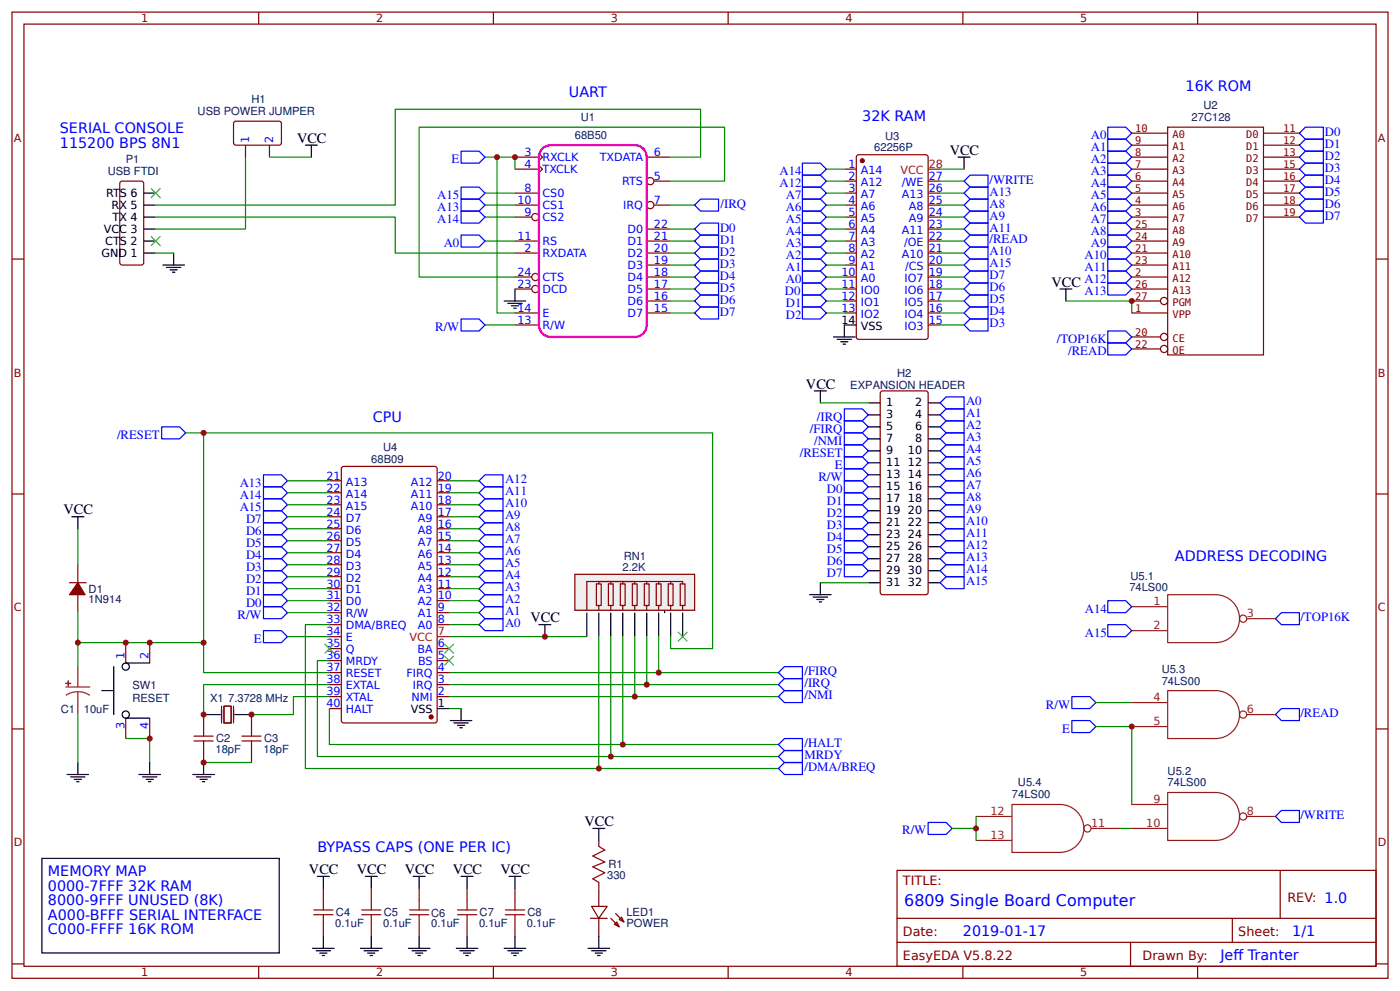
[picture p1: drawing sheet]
<svg xmlns="http://www.w3.org/2000/svg" width="309mm" height="219mm" viewBox="0 0 309 219" stroke-linecap="round" stroke-linejoin="round" font-family="sans-serif">
<g fill="none" stroke="#800" stroke-width=".26">
<path d="M2.6 2.7h304.1v213.2h-304.1zM5.3 5.3h298.7v208h-298.7zM57.1 2.7v2.6M109 2.7v2.6M160.9 2.7v2.6M212.7 2.7v2.6M264.6 2.7v2.6M113.8 34.7h5.3M113.8 37.3h5.3M119.1 33.9l.8 .8-.8 .8M119.1 36.5l.8 .8-.8 .8M142.9 34.7h5.3"/>
<path d="M144.5 40h3.7M186.5 37.3h2.7M186.5 40h2.7M189.2 34.4l.5-.2h14.8l.5 .2 .1 40-.3 .4-15.1 .1-.5-.3zM205.1 40h2.6M2.6 57.2h2.7M113.8 55.9h5.3M113.8 45.3h5.3M113.8 42.6h5.3M113.8 47.9h3.7M113.8 53.2h5.3M142.9 55.9h5.3"/>
<path d="M142.9 53.2h5.3M142.9 58.5h5.3M142.9 50.6h5.3M144.5 45.3h3.7M186.5 55.9h2.7M186.5 45.3h2.7M186.5 42.6h2.7M186.5 47.9h2.7M186.5 53.2h2.7M186.5 58.5h2.7M186.5 50.6h2.7M205.1 55.9h2.6"/>
<path d="M205.1 45.3h2.6M205.1 42.6h2.6M205.1 47.9h2.6M205.1 53.2h2.6M205.1 58.5h2.6M205.1 50.6h2.6M304 57.2h2.7M113.8 71.7h5.3M113.8 69.1h5.3M113.8 63.8h3.7M113.8 61.1h3.7M142.9 69.1h5.3"/>
<path d="M142.9 66.4h5.3M142.9 63.8h5.3M142.9 61.1h5.3M186.5 69.1h2.7M186.5 66.4h2.7M186.5 63.8h2.7M186.5 61.1h2.7M205.1 71.7h2.6M205.1 69.1h2.6M205.1 66.4h2.6M205.1 63.8h2.6M205.1 61.1h2.6"/>
<path d="M2.6 109h2.7M72.8 119.4h2.6M72.8 116.7h2.6M72.8 114.1h2.6M72.8 111.4h2.6M72.8 108.8h2.6M72.8 106.1h2.6M75.5 103.2l.4-.3h20.1l.5 .3 .1 55.8-.3 .5-20.4 .1-.4-.3zM96.6 119.4h2.6M96.6 116.7h2.6M96.6 114.1h2.6M96.6 111.4h2.6"/>
<path d="M96.6 108.8h2.6M96.6 106.1h2.6M304 109h2.7M72.8 137.9h2.6M72.8 135.2h2.6M72.8 132.6h2.6M72.8 129.9h2.6M72.8 127.3h2.6M72.8 124.6h2.6M72.8 122h2.6M96.6 137.9h2.6M96.6 135.2h2.6"/>
<path d="M96.6 132.6h2.6M96.6 129.9h2.6M96.6 127.3h2.6M96.6 124.6h2.6M96.6 122h2.6M45 157.7v2.7M48.9 155.9v3.7M49.5 155.9h1.6v3.7h-1.6zM51.6 155.9v3.7M55.6 157.7v2.7M72.8 153.7h2.6M72.8 151.1h2.6"/>
<path d="M72.8 148.5h2.6M72.8 145.8h2.6M72.8 143.2h2.6M72.8 140.5h2.6M72.8 156.4h2.6M96.6 153.7h2.6M96.6 151.1h2.6M96.6 148.5h2.6M96.6 145.8h2.6M96.6 143.2h2.6M2.6 160.9h2.7M45 165.7v2.6"/>
<path d="M55.6 165.7v2.6M304 160.9h2.7M198.2 192.1h105.8v21.2h-105.8zM282.8 192.1v10.6M2.6 212.8h2.7M57.1 213.3v2.6M109 213.3v2.6M160.9 213.3v2.6M198.2 202.7h105.8M198.2 208h105.8M212.7 213.3v2.6M249.8 208v5.3"/>
<path d="M264.6 213.3v2.6M272.3 202.7v5.3M304 212.8h2.7"/>
<circle cx="143.7" cy="40" r=".79"/>
<circle cx="118.3" cy="47.9" r=".79"/>
<circle cx="143.7" cy="45.3" r=".79"/>
<circle cx="118.3" cy="61.1" r=".79"/>
<circle cx="118.3" cy="63.8" r=".79"/>
</g>
<g fill="#800" stroke="#800" stroke-width=".26">
<circle cx="95.2" cy="158.2" r=".4"/>
<circle cx="190.5" cy="35.5" r=".4"/>
</g>
<path d="M186.5 71.7h2.7M22.5 152.4h2.6M25.1 147.1v10.6M45 157.7h3.7M51.9 157.7h3.7M96.6 156.4h2.6" fill="none" stroke="#000" stroke-width=".26"/>
<path d="M205.1 37.3h2.6M96.6 140.5h2.6" fill="none" stroke="#f00" stroke-width=".26"/>
<path d="M120.1 32.6l1-.5 .6-.1h18.5a2.64 2.64 0 0 1 2.7 2.7v37a2.64 2.64 0 0 1-2.7 2.7h-18.5a2.64 2.64 0 0 1-2.6-2.7v-37a2.64 2.64 0 0 1 1-2.1z" fill="none" stroke="#f0f" stroke-width=".53"/>
<g fill="none" stroke="#840000" stroke-width=".26">
<path d="M250 40h8M250 37.3h8M250 34.7h8M250 32h8M250 29.4h8M258 28.1h21.1v50.2h-21.1zM279.1 40h8M279.1 37.3h8M279.1 34.7h8M279.1 32h8M279.1 29.4h8M250 47.9h8"/>
<path d="M250 45.3h8M250 42.6h8M250 55.9h8M250 58.5h8M250 53.2h8M250 50.6h8M279.1 47.9h8M279.1 45.3h8M279.1 42.6h8M250 69.1h8M250 61.1h8M250 74.4h6.4"/>
<path d="M250 77h6.4M250 63.8h8M250 66.4h6.4"/>
<circle cx="257.2" cy="74.4" r=".79"/>
<circle cx="257.2" cy="66.4" r=".79"/>
<circle cx="257.2" cy="77" r=".79"/>
</g>
<g fill="none" stroke="#8d2323" stroke-width=".26">
<path d="M250 133.9h8M250 139.2h8M258 131.3h10.6a5.3 5.3 0 0 1 5.2 5.3 5.3 5.3 0 0 1-5.2 5.2h-10.6zM275.4 136.6h6.4M250 155.1h8M258 152.4h10.6a5.3 5.3 0 0 1 5.2 5.3 5.3 5.3 0 0 1-5.2 5.3h-10.6zM275.4 157.7h6.4M223.6 177.6h10.6a5.3 5.3 0 0 1 5.2 5.3 5.3 5.3 0 0 1-5.2 5.2h-10.6zM250 177.6h8M250 160.4h8M258 174.9h10.6a5.3 5.3 0 0 1 5.2 5.3 5.3 5.3 0 0 1-5.2 5.3h-10.6zM215.6 180.2h8"/>
<path d="M215.6 185.5h8M241 182.9h6.4M250 182.9h8M275.4 180.2h6.4"/>
<circle cx="274.6" cy="136.6" r=".79"/>
<circle cx="274.6" cy="157.7" r=".79"/>
<circle cx="240.2" cy="182.9" r=".79"/>
<circle cx="274.6" cy="180.2" r=".79"/>
</g>
<path d="M42.9 162.5h4.2M42.9 163.5h4.2M45 160.4v2.1M45 163.5v2.2M53.4 162.5h4.3M53.4 163.5h4.3M55.6 160.4v2.1M55.6 163.5v2.2" fill="none" stroke="#a00000" stroke-width=".26"/>
<g fill="#fff" stroke="#000" stroke-width=".26">
<circle cx="27.8" cy="157.7" r=".79"/>
<circle cx="27.8" cy="147.1" r=".79"/>
</g>
<g fill="none" stroke="#800" stroke-width=".26">
<path d="M51.7 27l.4-.3 9.8 .1 .3 .5-.1 4.5-.5 .2h-9.7l-.3-.5zM54.2 32v2.7M59.5 32v2.7M26.7 40.1l4.5-.1 .5 .2v.3v17.5v.2l-.5 .3h-4.2l-.3-.1-.2-.4v-17.5zM194.5 86.5l.5-.2h9.5l.5 .2 .1 .3v43.9l-.1 .3-.5 .3h-9.5l-.5-.3v-.3zM15.3 128.6h3.7M17.2 124.6v4M17.2 131.3v3.9M27.8 141.8v4.5M27.8 158.5v4.5M33.1 141.8v4.5M33.1 158.5v4.5"/>
<path d="M71.4 196.1v2.6M82 196.1v2.6M92.6 196.1v2.6M103.2 196.1v2.6M113.8 196.1v2.6M132.3 185.5v1.3M132.3 194.8v5.3M71.4 204v2.7M82 204v2.7M92.6 204v2.7M103.2 204v2.7M113.8 204v2.7"/>
<path d="M130.4 202.7h3.7M130.7 200.1h3.4l-1.8 2.6zM132.3 202.7v4M134.9 202.7l1.9 1.8M135.7 204l.6-.5 .5 1zM136 201.6l1.8 1.9M136.8 203l.5-.6 .5 1.1z"/>
</g>
<g fill="none" stroke="#000" stroke-width=".26">
<path d="M67.5 32h2.6M68.8 32v2.7M211.7 34.7h2.6M213 34.7v2.6M31.7 55.9h2.7M31.7 53.2h2.7M31.7 50.6h2.7M31.7 47.9h2.7M31.7 45.3h2.7M31.7 42.6h2.7M36 58.5h4.7M36.8 59h3.2"/>
<path d="M37.6 59.6h1.6M38.4 55.9v2.6M38.1 60.1h.5M111.4 66.4h4.8M112.2 67h3.2M113 67.5h1.6M113.5 68h.5M113.8 63.8v2.6M184.1 74.4h4.8M184.9 74.9h3.2M185.7 75.4h1.6M186.3 76h.5"/>
<path d="M186.5 71.7v2.7M234.2 63.8h2.6M235.5 63.8v2.6M179.9 86.3h2.7M181.2 86.3v2.6M191.8 88.9h2.7M191.8 91.6h2.7M191.8 94.2h2.7M191.8 96.9h2.7M191.8 99.5h2.7M205.1 88.9h2.6M205.1 91.6h2.6"/>
<path d="M205.1 94.2h2.6M205.1 96.9h2.6M205.1 99.5h2.6M15.9 114.1h2.6M17.2 114.1v2.6M191.8 102.2h2.7M191.8 104.8h2.7M191.8 107.4h2.7M191.8 110.1h2.7M191.8 112.7h2.7M191.8 115.4h2.7M191.8 118h2.7"/>
<path d="M205.1 102.2h2.6M205.1 104.8h2.6M205.1 107.4h2.6M205.1 110.1h2.6M205.1 112.7h2.6M205.1 115.4h2.6M205.1 118h2.6M119.1 137.9h2.6M120.4 137.9v2.6M145.5 132.6h2.7M146.8 132.6v2.6M178.9 131.3h4.7"/>
<path d="M179.7 131.8h3.1M180.4 132.3h1.6M181 132.8h.5M181.2 128.6v2.7M191.8 120.7h2.7M191.8 123.3h2.7M191.8 126h2.7M191.8 128.6h2.7M205.1 120.7h2.6M205.1 123.3h2.6M205.1 126h2.6M205.1 128.6h2.6"/>
<path d="M27.8 146.3h5.3M27.8 158.5h5.3M99.5 159h4.7M100.3 159.6h3.2M101.9 156.4v2.6M14.8 170.9h4.8M15.6 171.5h3.2M16.4 172h1.6M16.9 172.5h.6M17.2 168.3v2.6M30.7 170.9h4.8M31.5 171.5h3.2"/>
<path d="M32.3 172h1.6M32.8 172.5h.5M33.1 168.3v2.6M42.6 170.9h4.8M43.4 171.5h3.2M44.2 172h1.6M44.7 172.5h.5M45 168.3v2.6M101.1 160.1h1.6M101.6 160.6h.5M9.3 189.5h52.4v20.8h-52.4zM70.1 193.4h2.7"/>
<path d="M71.4 193.4v2.7M80.7 193.4h2.6M82 193.4v2.7M91.3 193.4h2.6M92.6 193.4v2.7M101.9 193.4h2.6M103.2 193.4v2.7M112.4 193.4h2.7M113.8 193.4v2.7M131 182.9h2.6M132.3 182.9v2.6M69.1 209.3h4.7"/>
<path d="M69.8 209.8h3.2M70.6 210.4h1.6M71.2 210.9h.5M71.4 206.7v2.6M79.6 209.3h4.8M80.4 209.8h3.2M81.2 210.4h1.6M81.8 210.9h.5M82 206.7v2.6M90.2 209.3h4.8M91 209.8h3.2M91.8 210.4h1.6"/>
<path d="M92.3 210.9h.6M92.6 206.7v2.6M100.8 209.3h4.8M101.6 209.8h3.2M102.4 210.4h1.6M102.9 210.9h.6M103.2 206.7v2.6M111.4 209.3h4.8M112.2 209.8h3.2M113 210.4h1.6M113.5 210.9h.5M113.8 206.7v2.6"/>
<path d="M129.9 209.3h4.8M130.7 209.8h3.2M131.5 210.4h1.6M132 210.9h.6M132.3 206.7v2.6"/>
</g>
<g fill="none" stroke="#080" stroke-width=".26">
<path d="M54.2 34.7v15.9h-19.8M59.5 34.7h9.3M107.2 34.7h6.6v2.6M109.8 34.7v34.4h4M148.2 34.7h6.6v-10.6h-67.5v21.2h-52.9M182.6 37.3h3.9M182.6 40h3.9M207.7 37.3h5.3M207.7 40h5.3M34.4 47.9h52.9v8h26.5M34.4 55.9h4M107.2 53.2h6.6"/>
<path d="M107.2 47.9h6.6M107.2 45.3h6.6M107.2 42.6h6.6M148.2 55.9h5.3M148.2 50.6h5.3M148.2 53.2h5.3M148.2 58.5h5.3M182.6 55.9h3.9M182.6 50.6h3.9M182.6 53.2h3.9M182.6 47.9h3.9M182.6 45.3h3.9"/>
<path d="M182.6 42.6h3.9M182.6 58.5h3.9M207.7 55.9h5.3M207.7 50.6h5.3M207.7 53.2h5.3M207.7 47.9h5.3M207.7 45.3h5.3M207.7 42.6h5.3M207.7 58.5h5.3M107.2 71.7h6.6M148.2 63.8h5.3M148.2 69.1h5.3"/>
<path d="M148.2 66.4h5.3M148.2 61.1h5.3M182.6 63.8h3.9M182.6 69.1h3.9M182.6 66.4h3.9M182.6 61.1h3.9M207.7 63.8h5.3M207.7 71.7h5.3M207.7 69.1h5.3M207.7 66.4h5.3M207.7 61.1h5.3M235.5 66.4h14.5v2.7"/>
<path d="M41 95.5h4v46.3M181.2 88.9h10.6M17.2 116.7v7.9M63.5 106.1h9.3M63.5 108.8h9.3M63.5 111.4h9.3M63.5 114.1h9.3M63.5 116.7h9.3M63.5 119.4h9.3M99.2 106.1h6.6M99.2 108.8h6.6M99.2 111.4h6.6"/>
<path d="M99.2 114.1h6.6M99.2 116.7h6.6M99.2 119.4h6.6M17.2 135.2v11.9M63.5 132.6h9.3M63.5 122h9.3M63.5 124.6h9.3M63.5 127.3h9.3M63.5 129.9h9.3M63.5 135.2h9.3M72.8 137.9h-5.3v31.7h104.5M99.2 132.6h6.6"/>
<path d="M99.2 122h6.6M99.2 124.6h6.6M99.2 127.3h6.6M99.2 129.9h6.6M99.2 135.2h6.6M99.2 137.9h6.6M181.2 128.6h10.6M17.2 141.8h27.8v6.7h27.8M17.2 157.7v10.6M63.5 140.5h9.3M72.8 153.7h-8v4h-9.2M72.8 151.1h-27.8v6.6"/>
<path d="M72.8 145.8h-2.7v21.2h101.9M72.8 156.4v7.9h99.2M99.2 140.5h30.4M99.2 156.4h2.7M99.2 148.5h72.8M99.2 151.1h72.8M99.2 153.7h72.8M242.1 155.1h7.9M27.8 163h5.3v5.3M45 168.3h10.6M242.1 160.4h7.9v17.2M210.3 182.9h5.3"/>
<path d="M215.6 180.2v5.3M247.4 182.9h2.6"/>
</g>
<g fill="none" stroke="#00f" stroke-width=".26">
<path d="M101.9 33.4h3.9l1.4 1.3-1.4 1.3h-3.9zM177.3 38.7h3.9l1.4 1.3-1.4 1.3h-3.9zM177.3 36h3.9l1.4 1.3-1.4 1.4h-3.9zM214.3 38.7h4v2.6h-4l-1.3-1.3zM244.7 28.1h4l1.3 1.3-1.3 1.3h-4zM244.7 30.7h4l1.3 1.3-1.3 1.4h-4zM244.7 33.4h4l1.3 1.3-1.3 1.3h-4zM244.7 36h4l1.3 1.3-1.3 1.4h-4zM244.7 38.7h4l1.3 1.3-1.3 1.3h-4zM287.1 29.4l1.3-1.3h4v2.6h-4zM287.1 32l1.3-1.3h4v2.7h-4zM287.1 34.7l1.3-1.3h4v2.6h-4z"/>
<path d="M287.1 37.3l1.3-1.3h4v2.7h-4zM287.1 40l1.3-1.3h4v2.6h-4zM101.9 51.9h3.9l1.4 1.3-1.4 1.3h-3.9zM101.9 46.6h3.9l1.4 1.3-1.4 1.3h-3.9zM101.9 43.9h3.9l1.4 1.4-1.4 1.3h-3.9zM101.9 41.3h3.9l1.4 1.3-1.4 1.3h-3.9zM153.5 50.6l1.3-1.4h3.9v2.7h-3.9zM153.5 53.2l1.3-1.3h3.9v2.6h-3.9zM153.5 55.9l1.3-1.4h3.9v2.7h-3.9zM153.5 58.5l1.3-1.3h3.9v2.6h-3.9zM177.3 59.8h3.9l1.4 1.3-1.4 1.4h-3.9zM177.3 57.2h3.9l1.4 1.3-1.4 1.3h-3.9z"/>
<path d="M177.3 54.5h3.9l1.4 1.4-1.4 1.3h-3.9zM177.3 51.9h3.9l1.4 1.3-1.4 1.3h-3.9zM177.3 49.2h3.9l1.4 1.4-1.4 1.3h-3.9zM177.3 46.6h3.9l1.4 1.3-1.4 1.3h-3.9zM177.3 43.9h3.9l1.4 1.4-1.4 1.3h-3.9zM177.3 41.3h3.9l1.4 1.3-1.4 1.3h-3.9zM213 55.9l1.3-1.4h4v2.7h-4zM213 53.2l1.3-1.3h4v2.6h-4zM213 47.9l1.3-1.3h4v2.6h-4zM214.3 57.2h4v2.6h-4l-1.3-1.3zM214.3 49.2h4v2.7h-4l-1.3-1.3zM214.3 43.9h4v2.7h-4l-1.3-1.3z"/>
<path d="M214.3 41.3h4v2.6h-4l-1.3-1.3zM244.7 41.3h4l1.3 1.3-1.3 1.3h-4zM244.7 43.9h4l1.3 1.4-1.3 1.3h-4zM244.7 46.6h4l1.3 1.3-1.3 1.3h-4zM244.7 59.8h4l1.3 1.3-1.3 1.4h-4zM244.7 57.2h4l1.3 1.3-1.3 1.3h-4zM244.7 54.5h4l1.3 1.4-1.3 1.3h-4zM244.7 51.9h4l1.3 1.3-1.3 1.3h-4zM244.7 49.2h4l1.3 1.4-1.3 1.3h-4zM287.1 42.6l1.3-1.3h4v2.6h-4zM287.1 47.9l1.3-1.3h4v2.6h-4zM288.4 43.9h4v2.7h-4l-1.3-1.3z"/>
<path d="M101.9 70.4h3.9l1.4 1.3-1.4 1.4h-3.9zM153.5 61.1l1.3-1.3h3.9v2.7h-3.9zM153.5 63.8l1.3-1.3h3.9v2.6h-3.9zM153.5 66.4l1.3-1.3h3.9v2.7h-3.9zM153.5 69.1l1.3-1.3h3.9v2.6h-3.9zM177.3 62.5h3.9l1.4 1.3-1.4 1.3h-3.9zM177.3 65.1h3.9l1.4 1.3-1.4 1.4h-3.9zM177.3 67.8h3.9l1.4 1.3-1.4 1.3h-3.9zM213 71.7l1.3-1.3h4v2.7h-4zM213 69.1l1.3-1.3h4v2.6h-4zM213 63.8l1.3-1.3h4v2.6h-4zM213 61.1l1.3-1.3h4v2.7h-4z"/>
<path d="M214.3 65.1h4v2.7h-4l-1.3-1.4zM244.7 62.5h4l1.3 1.3-1.3 1.3h-4zM244.7 73.1h4l1.3 1.3-1.3 1.3h-4zM244.7 75.7h4l1.3 1.3-1.3 1.3h-4zM35.7 94.2h4l1.3 1.3-1.3 1.4h-4zM186.5 90.2h4l1.3 1.4-1.3 1.3h-4zM186.5 92.9h4l1.3 1.3-1.3 1.3h-4zM186.5 95.5h4l1.3 1.4-1.3 1.3h-4zM186.5 98.2h4l1.3 1.3-1.3 1.3h-4zM207.7 88.9l1.3-1.3h4v2.6h-4zM207.7 91.6l1.3-1.4h4v2.7h-4zM207.7 94.2l1.3-1.3h4v2.6h-4z"/>
<path d="M207.7 96.9l1.3-1.4h4v2.7h-4zM207.7 99.5l1.3-1.3h4v2.6h-4zM58.2 104.8h4l1.3 1.3-1.3 1.3h-4zM58.2 107.4h4l1.3 1.4-1.3 1.3h-4zM58.2 110.1h4l1.3 1.3-1.3 1.3h-4zM58.2 112.7h4l1.3 1.4-1.3 1.3h-4zM58.2 118h4l1.3 1.4-1.3 1.3h-4zM58.2 115.4h4l1.3 1.3-1.3 1.3h-4zM105.8 108.8l1.4-1.4h3.9v2.7h-3.9zM105.8 111.4l1.4-1.3h3.9v2.6h-3.9zM105.8 116.7l1.4-1.3h3.9v2.6h-3.9zM105.8 119.4l1.4-1.4h3.9v2.7h-3.9z"/>
<path d="M107.2 104.8h3.9v2.6h-3.9l-1.4-1.3zM107.2 112.7h3.9v2.7h-3.9l-1.4-1.3zM186.5 119.4h4l1.3 1.3-1.3 1.3h-4zM186.5 116.7h4l1.3 1.3-1.3 1.4h-4zM186.5 114.1h4l1.3 1.3-1.3 1.3h-4zM186.5 111.4h4l1.3 1.3-1.3 1.4h-4zM186.5 108.8h4l1.3 1.3-1.3 1.3h-4zM186.5 106.1h4l1.3 1.3-1.3 1.4h-4zM186.5 103.5h4l1.3 1.3-1.3 1.3h-4zM186.5 100.8h4l1.3 1.4-1.3 1.3h-4zM207.7 102.2l1.3-1.4h4v2.7h-4zM207.7 104.8l1.3-1.3h4v2.6h-4z"/>
<path d="M207.7 107.4l1.3-1.3h4v2.7h-4zM207.7 110.1l1.3-1.3h4v2.6h-4zM207.7 112.7l1.3-1.3h4v2.7h-4zM207.7 115.4l1.3-1.3h4v2.6h-4zM207.7 118l1.3-1.3h4v2.7h-4zM58.2 139.2h4l1.3 1.3-1.3 1.3h-4zM58.2 131.3h4l1.3 1.3-1.3 1.3h-4zM58.2 128.6h4l1.3 1.3-1.3 1.4h-4zM58.2 126h4l1.3 1.3-1.3 1.3h-4zM58.2 123.3h4l1.3 1.3-1.3 1.4h-4zM58.2 120.7h4l1.3 1.3-1.3 1.3h-4zM58.2 133.9h4l1.3 1.3-1.3 1.4h-4z"/>
<path d="M105.8 124.6l1.4-1.3h3.9v2.7h-3.9zM105.8 127.3l1.4-1.3h3.9v2.6h-3.9zM105.8 132.6l1.4-1.3h3.9v2.6h-3.9zM105.8 135.2l1.4-1.3h3.9v2.7h-3.9zM107.2 120.7h3.9v2.6h-3.9l-1.4-1.3zM107.2 128.6h3.9v2.7h-3.9l-1.4-1.4zM107.2 136.6h3.9v2.6h-3.9l-1.4-1.3zM186.5 124.6h4l1.3 1.4-1.3 1.3h-4zM186.5 122h4l1.3 1.3-1.3 1.3h-4zM207.7 120.7l1.3-1.3h4v2.6h-4zM207.7 123.3l1.3-1.3h4v2.6h-4zM207.7 126l1.3-1.4h4v2.7h-4z"/>
<path d="M207.7 128.6l1.3-1.3h4v2.6h-4zM244.7 132.6h4l1.3 1.3-1.3 1.3h-4zM244.7 137.9h4l1.3 1.3-1.3 1.3h-4zM283.1 135.2h4v2.7h-4l-1.3-1.3zM172 148.5l1.3-1.4h4v2.7h-4zM172 151.1l1.3-1.3h4v2.6h-4zM173.3 152.4h4v2.7h-4l-1.3-1.4zM236.8 159h4l1.3 1.4-1.3 1.3h-4zM236.8 153.7h4l1.3 1.4-1.3 1.3h-4zM281.8 157.7l1.3-1.3h4v2.6h-4zM172 164.3l1.3-1.3h4v2.7h-4zM172 167l1.3-1.3h4v2.6h-4z"/>
<path d="M173.3 168.3h4v2.6h-4l-1.3-1.3zM283.1 178.9h4v2.6h-4l-1.3-1.3zM205.1 181.5h3.9l1.3 1.4-1.3 1.3h-3.9z"/>
</g>
<g fill="#000" stroke="#3c3" stroke-width=".26">
<path d="M33.3 41.6l2.2 2.1zM35.5 41.6l-2.2 2.1z"/>
<path d="M33.3 52.1l2.2 2.2zM33.3 54.3l2.2-2.2z"/>
<path d="M71.7 142.1l2.1 2.1zM73.8 142.1l-2.1 2.1z"/>
<path d="M98.2 144.8l2.1 2.1zM100.3 144.8l-2.1 2.1z"/>
<path d="M98.2 142.1l2.1 2.1zM100.3 142.1l-2.1 2.1z"/>
</g>
<g fill="none" stroke="#a00000" stroke-width=".26">
<path d="M71.4 198.7v2.1M82 198.7v2.1M92.6 198.7v2.1M103.2 198.7v2.1M113.8 198.7v2.1M132.3 186.8l1.3 .8-2.6 1.3 2.6 1.4-2.6 1 2.6 1.3-2.6 1.4 1.3 .8M69.3 200.8h4.3M69.3 201.9h4.3M71.4 201.9v2.1M79.9 200.8h4.2M79.9 201.9h4.2M82 201.9v2.1"/>
<path d="M90.5 200.8h4.2M90.5 201.9h4.2M92.6 201.9v2.1M101.1 200.8h4.2M101.1 201.9h4.2M103.2 201.9v2.1M111.7 200.8h4.2M111.7 201.9h4.2M113.8 201.9v2.1"/>
</g>
<path d="M17.2 128.6l1.6 2.7h-3.5z" fill="#800" stroke="#800" stroke-width=".26"/>
<path d="M14.6 151.6h5.2M17.2 152.7l1.4 .2 1.2 .6M17.2 152.7l-1.4 .2-1.2 .6M17.2 147.1v4.5M17.2 152.7v5" fill="none" stroke="#8d2323" stroke-width=".26"/>
<g fill="#8d2323" stroke="#8d2323" stroke-width=".26">
<path d="M14.6 150.8l1 .1z"/>
<path d="M15.1 150.3v1.1z"/>
</g>
<path d="M127 126.8h26.5v7.9h-26.5z" fill="#efefef" stroke="#800" stroke-width=".26"/>
<path d="M129.6 135.2v5.3M132.3 135.2v5.3M134.9 135.2v5.3M137.6 135.2v5.3M140.2 135.2v5.3M142.9 135.2v5.3M145.5 135.2v5.3M148.2 135.2v5.3M150.8 135.2v5.3" fill="none" stroke="#000" stroke-width=".26"/>
<g fill="none" stroke="#800" stroke-width=".26">
<path d="M131.8 128.9h1v4.7h-1zM132.3 128.3v.6M132.3 133.6v1.1M134.4 128.9h1.1v4.7h-1.1zM134.9 128.3v.6M134.9 133.6v1.1M137.1 128.9h1v4.7h-1zM137.6 128.3v.6M137.6 133.6v1.1M139.7 128.9h1.1v4.7h-1.1zM140.2 128.3v.6M140.2 133.6v1.1"/>
<path d="M142.3 128.9h1.1v4.7h-1.1zM142.9 128.3v.6M142.9 133.6v1.1M145 128.9h1v4.7h-1zM145.5 128.3v.6M145.5 133.6v1.1M147.6 128.9h1.1v4.7h-1.1zM148.2 128.3v.6M148.2 133.6v1.1M150.3 128.9h1v4.7h-1zM150.8 128.9v-.6h-21.2v6.4M150.8 133.6v1.1"/>
</g>
<path d="M148.2 40h11.9v-11.9h-67.5v33h21.2M148.2 45.3h5.3M45 95.5h112.4v47.7h-9.2v-2.7M132.3 140.5v29.1M134.9 140.5v26.5M137.6 140.5v23.8M140.2 140.5v13.2M142.9 140.5v10.6M145.5 140.5v8" fill="none" stroke="#080" stroke-width=".26"/>
<path d="M149.8 139.5l2.1 2.1zM151.9 139.5l-2.1 2.1z" fill="#000" stroke="#3c3" stroke-width=".26"/>
<path d="M154.8 43.9h3.9v2.7h-3.9l-1.3-1.3z" fill="none" stroke="#00f" stroke-width=".26"/>
<g fill="#c00">
<circle cx="145.5" cy="148.5" r=".66"/>
<circle cx="140.2" cy="153.7" r=".66"/>
<circle cx="134.9" cy="167" r=".66"/>
<circle cx="250" cy="160.4" r=".66"/>
<circle cx="27.8" cy="141.8" r=".66"/>
<circle cx="17.2" cy="141.8" r=".66"/>
<circle cx="109.8" cy="34.7" r=".66"/>
<circle cx="45" cy="157.7" r=".66"/>
<circle cx="45" cy="168.3" r=".66"/>
<circle cx="55.6" cy="157.7" r=".66"/>
<circle cx="33.1" cy="163" r=".66"/>
<circle cx="113.8" cy="34.7" r=".66"/>
<circle cx="33.1" cy="141.8" r=".66"/>
<circle cx="250" cy="66.4" r=".66"/>
<circle cx="215.6" cy="182.9" r=".66"/>
<circle cx="132.3" cy="169.6" r=".66"/>
<circle cx="137.6" cy="164.3" r=".66"/>
<circle cx="142.9" cy="151.1" r=".66"/>
<circle cx="120.4" cy="140.5" r=".66"/>
<circle cx="45" cy="141.8" r=".66"/>
<circle cx="45" cy="95.5" r=".66"/>
</g>
<text font-size="3.5" fill="#00f" x="199.8" y="200.1">6809 Single Board Computer</text>
<g font-size="3.2" fill="#00f">
<text x="125.7" y="21.5">UART</text>
<text x="261.9" y="20.1">16K ROM</text>
<text x="13.2" y="29.4">SERIAL CONSOLE</text>
<text x="190.5" y="26.7">32K RAM</text>
<text x="13.2" y="32.6">115200 BPS 8N1</text>
<text x="82.4" y="93.1">CPU</text>
<text x="259.6" y="123.9">ADDRESS DECODING</text>
<text x="70.1" y="188.1">BYPASS CAPS (ONE PER IC)</text>
<text x="10.6" y="193.4">MEMORY MAP</text>
<text x="10.6" y="196.6">0000-7FFF 32K RAM</text>
<text x="10.6" y="199.8">8000-9FFF UNUSED (8K)</text>
<text x="10.6" y="203">A000-BFFF SERIAL INTERFACE</text>
<text x="10.6" y="206.1">C000-FFFF 16K ROM</text>
<text x="212.7" y="206.7">2019-01-17</text>
<text x="285.5" y="206.7">1/1</text>
<text x="269.6" y="212">Jef Tranter</text>
<text x="272.5" y="212">f</text>
</g>
<g font-size="3.2">
<text x="65.6" y="31.5">VCC</text>
<text x="209.8" y="34.2">VCC</text>
<text x="232.3" y="63.3">VCC</text>
<text x="178.1" y="85.8">VCC</text>
<text x="14" y="113.5">VCC</text>
<text x="117.2" y="137.3">VCC</text>
<text x="143.7" y="132.1">VCC</text>
<text x="129.1" y="182.3">VCC</text>
<text x="68.3" y="192.9">VCC</text>
<text x="78.8" y="192.9">VCC</text>
<text x="89.4" y="192.9">VCC</text>
<text x="100" y="192.9">VCC</text>
<text x="110.6" y="192.9">VCC</text>
</g>
<g font-size="2.8" fill="#00f">
<text x="292.7" y="29.9">D0</text>
<text x="241" y="30.7">A0</text>
<text x="241" y="33.4">A1</text>
<text x="292.7" y="32.6">D1</text>
<text x="292.7" y="35.2">D2</text>
<text x="99.7" y="36">E</text>
<text x="172.2" y="41.3">A12</text>
<text x="172.2" y="38.6">A14</text>
<text x="218.6" y="40.5">/WRITE</text>
<text x="241" y="36">A2</text>
<text x="241" y="38.7">A3</text>
<text x="241" y="41.3">A4</text>
<text x="292.7" y="37.9">D3</text>
<text x="292.7" y="40.5">D4</text>
<text x="96.6" y="46.6">A13</text>
<text x="96.6" y="43.9">A15</text>
<text x="159.2" y="45.8">/IRQ</text>
<text x="173.6" y="46.6">A6</text>
<text x="173.6" y="43.9">A7</text>
<text x="218.6" y="45.8">A8</text>
<text x="218.6" y="43.2">A13</text>
<text x="241" y="43.9">A5</text>
<text x="241" y="46.6">A6</text>
<text x="292.7" y="43.2">D5</text>
<text x="292.7" y="45.8">D6</text>
<text x="96.6" y="49.2">A14</text>
<text x="159.1" y="53.8">D1</text>
<text x="159.1" y="51.1">D0</text>
<text x="173.6" y="51.9">A4</text>
<text x="173.6" y="49.2">A5</text>
<text x="218.6" y="53.7">/READ</text>
<text x="218.6" y="51.1">A11</text>
<text x="218.6" y="48.5">A9</text>
<text x="241" y="49.2">A7</text>
<text x="241" y="51.9">A8</text>
<text x="292.7" y="48.5">D7</text>
<text x="98" y="54.5">A0</text>
<text x="159" y="56.4">D2</text>
<text x="159" y="59.1">D3</text>
<text x="173.6" y="59.8">A1</text>
<text x="173.6" y="57.2">A2</text>
<text x="173.6" y="54.5">A3</text>
<text x="218.6" y="59">A15</text>
<text x="218.6" y="56.4">A10</text>
<text x="239.6" y="59.8">A11</text>
<text x="239.6" y="57.2">A10</text>
<text x="241" y="54.5">A9</text>
<text x="159" y="61.7">D4</text>
<text x="159" y="64.4">D5</text>
<text x="173.4" y="65.1">D0</text>
<text x="173.6" y="62.5">A0</text>
<text x="218.6" y="64.3">D6</text>
<text x="218.6" y="61.7">D7</text>
<text x="239.6" y="65.1">A13</text>
<text x="239.6" y="62.5">A12</text>
<text x="159" y="67">D6</text>
<text x="159" y="69.7">D7</text>
<text x="173.6" y="67.8">D1</text>
<text x="173.6" y="70.4">D2</text>
<text x="218.6" y="69.6">D4</text>
<text x="218.6" y="67">D5</text>
<text x="96.1" y="73.1">R/W</text>
<text x="218.6" y="72.3">D3</text>
<text x="233.5" y="75.7">/TOP16K</text>
<text x="236" y="78.3">/READ</text>
<text x="213.4" y="89.5">A0</text>
<text x="178.9" y="95.5">/FIRQ</text>
<text x="180.5" y="92.9">/IRQ</text>
<text x="213.4" y="92.1">A1</text>
<text x="213.4" y="94.7">A2</text>
<text x="25.9" y="96.9">/RESET</text>
<text x="176.7" y="100.8">/RESET</text>
<text x="179.9" y="98.2">/NMI</text>
<text x="213.4" y="97.4">A3</text>
<text x="213.4" y="100">A4</text>
<text x="52.9" y="107.4">A13</text>
<text x="111.6" y="106.7">A12</text>
<text x="180.8" y="106.1">R/W</text>
<text x="184.4" y="103.5">E</text>
<text x="213.4" y="102.7">A5</text>
<text x="213.4" y="105.3">A6</text>
<text x="213.4" y="108">A7</text>
<text x="52.9" y="110.1">A14</text>
<text x="52.9" y="112.7">A15</text>
<text x="111.6" y="109.3">A11</text>
<text x="111.6" y="111.9">A10</text>
<text x="182.7" y="111.4">D1</text>
<text x="182.7" y="108.8">D0</text>
<text x="213.4" y="110.6">A8</text>
<text x="213.4" y="113.3">A9</text>
<text x="54.4" y="115.4">D7</text>
<text x="54.4" y="118">D6</text>
<text x="111.6" y="114.6">A9</text>
<text x="111.6" y="117.2">A8</text>
<text x="111.6" y="119.9">A7</text>
<text x="182.7" y="119.4">D4</text>
<text x="182.7" y="116.7">D3</text>
<text x="182.7" y="114.1">D2</text>
<text x="213.4" y="115.9">A10</text>
<text x="213.4" y="118.6">A11</text>
<text x="54.4" y="126">D3</text>
<text x="54.4" y="123.3">D4</text>
<text x="54.4" y="120.7">D5</text>
<text x="111.6" y="122.5">A6</text>
<text x="111.6" y="125.2">A5</text>
<text x="182.7" y="124.6">D6</text>
<text x="182.7" y="122">D5</text>
<text x="213.4" y="121.2">A12</text>
<text x="213.4" y="123.9">A13</text>
<text x="54.4" y="131.3">D1</text>
<text x="54.4" y="128.6">D2</text>
<text x="111.6" y="127.8">A4</text>
<text x="111.6" y="130.5">A3</text>
<text x="182.7" y="127.3">D7</text>
<text x="213.4" y="126.5">A14</text>
<text x="213.4" y="129.1">A15</text>
<text x="52.5" y="136.6">R/W</text>
<text x="54.4" y="133.9">D0</text>
<text x="111.6" y="133.1">A2</text>
<text x="111.6" y="135.8">A1</text>
<text x="239.7" y="135.2">A14</text>
<text x="287.3" y="137.1">/TOP16K</text>
<text x="56.1" y="141.8">E</text>
<text x="111.6" y="138.4">A0</text>
<text x="239.7" y="140.5">A15</text>
<text x="177.7" y="149">/FIRQ</text>
<text x="177.7" y="151.6">/IRQ</text>
<text x="177.7" y="154.2">/NMI</text>
<text x="231.1" y="156.4">R/W</text>
<text x="234.7" y="161.7">E</text>
<text x="287.3" y="158.3">/READ</text>
<text x="177.7" y="164.8">/HALT</text>
<text x="177.7" y="167.5">MRDY</text>
<text x="177.7" y="170.1">/DMA/BREQ</text>
<text x="199.3" y="184.2">R/W</text>
<text x="287.3" y="180.8">/WRITE</text>
</g>
<g font-size="2.8" fill="#800">
<text x="199.5" y="195.3">TITLE:</text>
<text x="284.4" y="199">REV: 1.0</text>
<text x="199.5" y="206.7">Date:</text>
<text x="273.6" y="206.7">Sheet:</text>
<text x="199.5" y="212">EasyEDA V5.8.22</text>
<text x="252.4" y="212">Drawn By:</text>
</g>
<g font-size="2.5" fill="#800">
<text x="31.2" y="4.9">1</text>
<text x="83.1" y="4.9">2</text>
<text x="134.9" y="4.9">3</text>
<text x="186.8" y="4.9">4</text>
<text x="238.7" y="4.9">5</text>
<text x="3" y="31.2">A</text>
<text x="304.4" y="31.2">A</text>
<text x="3" y="83.1">B</text>
<text x="304.4" y="83.1">B</text>
<text x="3" y="135">C</text>
<text x="304.4" y="135">C</text>
<text x="3" y="186.8">D</text>
<text x="304.4" y="186.8">D</text>
<text x="31.2" y="215.5">1</text>
<text x="83.1" y="215.5">2</text>
<text x="134.9" y="215.5">3</text>
<text x="186.8" y="215.5">4</text>
<text x="238.7" y="215.5">5</text>
</g>
<g font-size="2.5" fill="#000080">
<text x="55.6" y="22.8">H1</text>
<text x="43.7" y="25.4">USB POWER JUMPER</text>
<text x="128.3" y="26.7">U1</text>
<text x="263.3" y="26.7">27C128</text>
<text x="265.9" y="24.1">U2</text>
<text x="127" y="30.7">68B50</text>
<text x="193.1" y="33.4">62256P</text>
<text x="195.6" y="31">U3</text>
<text x="23.8" y="38.7">USB FTDI</text>
<text x="27.8" y="36">P1</text>
<text x="198.2" y="83.1">H2</text>
<text x="187.9" y="85.9">EXPANSION HEADER</text>
<text x="84.7" y="99.5">U4</text>
<text x="82" y="102.2">68B09</text>
<text x="137.5" y="126">2.2K</text>
<text x="137.8" y="123.6">RN1</text>
<text x="19.6" y="130.8">D1</text>
<text x="249.5" y="130.5">74LS00</text>
<text x="249.8" y="128.1">U5.1</text>
<text x="19.6" y="133.2">1N914</text>
<text x="256.6" y="148.5">U5.3</text>
<text x="29.2" y="154.9">RESET</text>
<text x="29.2" y="152">SW1</text>
<text x="46.4" y="154.9">X1</text>
<text x="50.4" y="154.9">7.3728 MHz</text>
<text x="256.6" y="151.1">74LS00</text>
<text x="13.4" y="157.3">C1</text>
<text x="18.5" y="157.3">10uF</text>
<text x="47.6" y="166.3">18pF</text>
<text x="47.8" y="163.9">C2</text>
<text x="58.2" y="166.3">18pF</text>
<text x="58.3" y="163.9">C3</text>
<text x="224.9" y="173.6">U5.4</text>
<text x="258" y="173.6">74LS00</text>
<text x="258" y="170.9">U5.2</text>
<text x="223.6" y="176.2">74LS00</text>
<text x="134.4" y="191.6">R1</text>
<text x="134.1" y="194">330</text>
<text x="74.2" y="202.2">C4</text>
<text x="84.8" y="202.2">C5</text>
<text x="95.3" y="202.3">C6</text>
<text x="106" y="202.2">C7</text>
<text x="116.6" y="202.2">C8</text>
<text x="138.4" y="202.3">LED1</text>
<text x="74.1" y="204.6">0.1uF</text>
<text x="84.7" y="204.6">0.1uF</text>
<text x="95.2" y="204.6">0.1uF</text>
<text x="105.8" y="204.6">0.1uF</text>
<text x="116.4" y="204.6">0.1uF</text>
<text x="138.4" y="204.6">POWER</text>
</g>
<g font-size="2.5" fill="#00f">
<text x="55" y="31.5" transform="rotate(-90 55 31.5)">1</text>
<text x="60.3" y="31.5" transform="rotate(-90 60.3 31.5)">2</text>
<text x="115.9" y="34.4">3</text>
<text x="119.9" y="35.5">RXCLK</text>
<text x="132.5" y="35.5">TXDATA</text>
<text x="144.5" y="34.4">6</text>
<text x="115.9" y="37.1">4</text>
<text x="119.9" y="38.1">TXCLK</text>
<text x="137.5" y="40.8">RTS</text>
<text x="144.5" y="39.7">5</text>
<text x="187.5" y="37.1">1</text>
<text x="187.5" y="39.7">2</text>
<text x="190.2" y="38.4">A14</text>
<text x="190.2" y="41">A12</text>
<text x="199.2" y="41">/WE</text>
<text x="205.2" y="39.7">27</text>
<text x="114.3" y="45">10</text>
<text x="115.9" y="42.4">8</text>
<text x="115.9" y="47.7">9</text>
<text x="119.9" y="43.4">CS0</text>
<text x="119.9" y="46.1">CS1</text>
<text x="137.7" y="46.1">IRQ</text>
<text x="144.5" y="45">7</text>
<text x="187.5" y="42.4">3</text>
<text x="187.5" y="45">4</text>
<text x="187.5" y="47.7">5</text>
<text x="190.2" y="43.7">A7</text>
<text x="190.2" y="46.3">A6</text>
<text x="199.2" y="43.7">A13</text>
<text x="200.8" y="46.3">A8</text>
<text x="205.2" y="47.7">24</text>
<text x="205.2" y="45">25</text>
<text x="205.2" y="42.4">26</text>
<text x="114.3" y="52.9">11</text>
<text x="119.9" y="48.7">CS2</text>
<text x="138.6" y="51.4">D0</text>
<text x="144.5" y="52.9">21</text>
<text x="144.5" y="50.3">22</text>
<text x="187.5" y="50.3">6</text>
<text x="187.5" y="52.9">7</text>
<text x="190.2" y="49">A5</text>
<text x="190.2" y="51.6">A4</text>
<text x="199.2" y="51.6">A11</text>
<text x="200.8" y="49">A9</text>
<text x="205.2" y="52.9">22</text>
<text x="205.2" y="50.3">23</text>
<text x="115.9" y="55.6">2</text>
<text x="119.9" y="56.6">RXDATA</text>
<text x="119.9" y="54">RS</text>
<text x="138.6" y="59.3">D3</text>
<text x="138.6" y="56.6">D2</text>
<text x="138.6" y="54">D1</text>
<text x="144.5" y="58.2">19</text>
<text x="144.5" y="55.6">20</text>
<text x="187.5" y="55.6">8</text>
<text x="187.5" y="58.2">9</text>
<text x="190.2" y="54.3">A3</text>
<text x="190.2" y="56.9">A2</text>
<text x="190.2" y="59.6">A1</text>
<text x="199.2" y="56.9">A10</text>
<text x="199.7" y="54.3">/OE</text>
<text x="199.9" y="59.6">/CS</text>
<text x="205.2" y="58.2">20</text>
<text x="205.2" y="55.6">21</text>
<text x="114.3" y="63.5">23</text>
<text x="114.3" y="60.9">24</text>
<text x="119.9" y="64.6">DCD</text>
<text x="119.9" y="61.9">CTS</text>
<text x="138.6" y="64.6">D5</text>
<text x="138.6" y="61.9">D4</text>
<text x="144.5" y="63.5">17</text>
<text x="144.5" y="60.9">18</text>
<text x="185.9" y="60.9">10</text>
<text x="185.9" y="63.5">11</text>
<text x="190.2" y="62.2">A0</text>
<text x="190.2" y="64.8">IO0</text>
<text x="199.8" y="64.8">IO6</text>
<text x="199.8" y="62.2">IO7</text>
<text x="205.2" y="63.5">18</text>
<text x="205.2" y="60.9">19</text>
<text x="114.3" y="71.5">13</text>
<text x="114.3" y="68.8">14</text>
<text x="119.9" y="69.9">E</text>
<text x="138.6" y="69.9">D7</text>
<text x="138.6" y="67.2">D6</text>
<text x="144.5" y="68.8">15</text>
<text x="144.5" y="66.2">16</text>
<text x="185.9" y="66.2">12</text>
<text x="185.9" y="68.8">13</text>
<text x="190.2" y="67.5">IO1</text>
<text x="190.2" y="70.1">IO2</text>
<text x="199.8" y="70.1">IO4</text>
<text x="199.8" y="67.5">IO5</text>
<text x="205.2" y="71.5">15</text>
<text x="205.2" y="68.8">16</text>
<text x="205.2" y="66.2">17</text>
<text x="119.9" y="72.5">R/W</text>
<text x="199.8" y="72.8">IO3</text>
<text x="72.1" y="105.9">21</text>
<text x="76.4" y="107.2">A13</text>
<text x="90.8" y="107.2">A12</text>
<text x="96.7" y="105.9">20</text>
<text x="72.1" y="108.5">22</text>
<text x="72.1" y="111.2">23</text>
<text x="72.1" y="113.8">24</text>
<text x="76.4" y="109.8">A14</text>
<text x="76.4" y="112.5">A15</text>
<text x="90.8" y="112.5">A10</text>
<text x="90.8" y="109.8">A11</text>
<text x="96.7" y="113.8">17</text>
<text x="96.7" y="111.2">18</text>
<text x="96.7" y="108.5">19</text>
<text x="72.1" y="116.4">25</text>
<text x="72.1" y="119.1">26</text>
<text x="76.4" y="115.1">D7</text>
<text x="76.4" y="117.8">D6</text>
<text x="92.3" y="117.8">A8</text>
<text x="92.3" y="115.1">A9</text>
<text x="96.7" y="119.1">15</text>
<text x="96.7" y="116.4">16</text>
<text x="72.1" y="121.7">27</text>
<text x="72.1" y="124.4">28</text>
<text x="76.4" y="120.4">D5</text>
<text x="76.4" y="123.1">D4</text>
<text x="76.4" y="125.7">D3</text>
<text x="92.3" y="125.7">A5</text>
<text x="92.3" y="123.1">A6</text>
<text x="92.3" y="120.4">A7</text>
<text x="96.7" y="124.4">13</text>
<text x="96.7" y="121.7">14</text>
<text x="72.1" y="127">29</text>
<text x="72.1" y="129.7">30</text>
<text x="76.4" y="128.3">D2</text>
<text x="76.4" y="131">D1</text>
<text x="92.3" y="131">A3</text>
<text x="92.3" y="128.3">A4</text>
<text x="96.7" y="129.7">11</text>
<text x="96.7" y="127">12</text>
<text x="72.1" y="132.3">31</text>
<text x="72.1" y="135">32</text>
<text x="72.1" y="137.6">33</text>
<text x="76.4" y="133.6">D0</text>
<text x="76.4" y="136.3">R/W</text>
<text x="92.3" y="136.3">A1</text>
<text x="92.3" y="133.6">A2</text>
<text x="96.7" y="137.6">8</text>
<text x="96.7" y="135">9</text>
<text x="96.7" y="132.3">10</text>
<text x="72.1" y="140.3">34</text>
<text x="72.1" y="142.9">35</text>
<text x="76.4" y="138.9">DMA/BREQ</text>
<text x="76.4" y="141.6">E</text>
<text x="92.3" y="138.9">A0</text>
<text x="96.7" y="142.9">6</text>
<text x="27.5" y="145.5" transform="rotate(-90 27.5 145.5)">1</text>
<text x="32.8" y="145.5" transform="rotate(-90 32.8 145.5)">2</text>
<text x="72.1" y="145.5">36</text>
<text x="72.1" y="148.2">37</text>
<text x="76.4" y="144.2">Q</text>
<text x="76.4" y="146.9">MRDY</text>
<text x="76.4" y="149.5">RESET</text>
<text x="89.8" y="149.5">FIRQ</text>
<text x="92.2" y="144.2">BA</text>
<text x="92.4" y="146.9">BS</text>
<text x="96.7" y="148.2">4</text>
<text x="96.7" y="145.5">5</text>
<text x="72.1" y="150.8">38</text>
<text x="72.1" y="153.5">39</text>
<text x="76.4" y="152.2">EXTAL</text>
<text x="76.4" y="154.8">XTAL</text>
<text x="90.9" y="154.8">NMI</text>
<text x="91.2" y="152.2">IRQ</text>
<text x="96.7" y="153.5">2</text>
<text x="96.7" y="150.8">3</text>
<text x="27.5" y="160.9" transform="rotate(-90 27.5 160.9)">3</text>
<text x="32.8" y="160.9" transform="rotate(-90 32.8 160.9)">4</text>
<text x="72.1" y="156.1">40</text>
<text x="76.4" y="157.5">HALT</text>
</g>
<g font-size="2.5" fill="#f00">
<text x="198.9" y="38.4">VCC</text>
<text x="205.2" y="37.1">28</text>
<text x="90.5" y="141.6">VCC</text>
<text x="96.7" y="140.3">7</text>
</g>
<g font-size="2.5">
<text x="23.5" y="43.4">RTS 6</text>
<text x="24.7" y="46.1">RX 5</text>
<text x="22.9" y="51.4">VCC 3</text>
<text x="24.9" y="48.7">TX 4</text>
<text x="22.4" y="56.6">GND 1</text>
<text x="23.3" y="54">CTS 2</text>
<text x="185.9" y="71.5">14</text>
<text x="190.2" y="72.8">VSS</text>
<text x="195.8" y="89.7">1</text>
<text x="202.2" y="89.7">2</text>
<text x="195.8" y="92.4">3</text>
<text x="195.8" y="95">5</text>
<text x="202.2" y="92.4">4</text>
<text x="202.2" y="95">6</text>
<text x="195.8" y="97.7">7</text>
<text x="195.8" y="100.3">9</text>
<text x="200.6" y="100.3">10</text>
<text x="202.2" y="97.7">8</text>
<text x="195.8" y="102.9">11</text>
<text x="195.8" y="105.6">13</text>
<text x="200.6" y="102.9">12</text>
<text x="200.6" y="105.6">14</text>
<text x="195.8" y="108.2">15</text>
<text x="195.8" y="110.9">17</text>
<text x="195.8" y="113.5">19</text>
<text x="200.6" y="108.2">16</text>
<text x="200.6" y="110.9">18</text>
<text x="200.6" y="113.5">20</text>
<text x="195.8" y="116.2">21</text>
<text x="195.8" y="118.8">23</text>
<text x="200.6" y="116.2">22</text>
<text x="200.6" y="118.8">24</text>
<text x="195.8" y="121.5">25</text>
<text x="195.8" y="124.1">27</text>
<text x="200.6" y="121.5">26</text>
<text x="200.6" y="124.1">28</text>
<text x="195.8" y="126.8">29</text>
<text x="195.8" y="129.4">31</text>
<text x="200.6" y="126.8">30</text>
<text x="200.6" y="129.4">32</text>
<text x="90.8" y="157.5">VSS</text>
<text x="96.7" y="156.1">1</text>
</g>
<g font-size="2.5" fill="#8d2323">
<text x="254.8" y="133.6">1</text>
<text x="275.4" y="136.3">3</text>
<text x="254.8" y="138.9">2</text>
<text x="254.8" y="154.8">4</text>
<text x="254.8" y="160.1">5</text>
<text x="275.4" y="157.5">6</text>
<text x="218.8" y="179.9">12</text>
<text x="254.8" y="177.3">9</text>
<text x="275.4" y="179.9">8</text>
<text x="218.8" y="185.2">13</text>
<text x="241" y="182.6">11</text>
<text x="253.2" y="182.6">10</text>
</g>
<g font-size="2.3" fill="#840000">
<text x="250.8" y="29.1">10</text>
<text x="283.5" y="29.1">11</text>
<text x="250.8" y="34.4">8</text>
<text x="250.8" y="31.8">9</text>
<text x="259" y="35.8">A2</text>
<text x="259" y="33.2">A1</text>
<text x="259" y="30.5">A0</text>
<text x="275.3" y="30.5">D0</text>
<text x="275.3" y="33.2">D1</text>
<text x="275.3" y="35.8">D2</text>
<text x="283.5" y="31.8">12</text>
<text x="283.5" y="34.4">13</text>
<text x="250.8" y="39.7">6</text>
<text x="250.8" y="37.1">7</text>
<text x="259" y="41.1">A4</text>
<text x="259" y="38.5">A3</text>
<text x="275.3" y="38.5">D3</text>
<text x="275.3" y="41.1">D4</text>
<text x="283.5" y="37.1">15</text>
<text x="283.5" y="39.7">16</text>
<text x="250.8" y="47.7">3</text>
<text x="250.8" y="45">4</text>
<text x="250.8" y="42.4">5</text>
<text x="259" y="46.4">A6</text>
<text x="259" y="43.7">A5</text>
<text x="275.3" y="43.7">D5</text>
<text x="275.3" y="46.4">D6</text>
<text x="283.5" y="42.4">17</text>
<text x="283.5" y="45">18</text>
<text x="283.5" y="47.7">19</text>
<text x="250.8" y="52.9">24</text>
<text x="250.8" y="50.3">25</text>
<text x="259" y="49">A7</text>
<text x="259" y="51.7">A8</text>
<text x="275.3" y="49">D7</text>
<text x="250.8" y="55.6">21</text>
<text x="250.8" y="58.2">23</text>
<text x="259" y="57">A10</text>
<text x="259" y="59.6">A11</text>
<text x="259" y="54.3">A9</text>
<text x="250.8" y="60.9">2</text>
<text x="250.8" y="63.5">26</text>
<text x="259" y="62.3">A12</text>
<text x="259" y="64.9">A13</text>
<text x="250.8" y="68.8">1</text>
<text x="250.8" y="66.2">27</text>
<text x="259" y="70.2">VPP</text>
<text x="259" y="67.6">PGM</text>
<text x="250.8" y="74.1">20</text>
<text x="250.8" y="76.8">22</text>
<text x="259" y="75.5">CE</text>
<text x="259" y="78.1">OE</text>
</g>
</svg>
